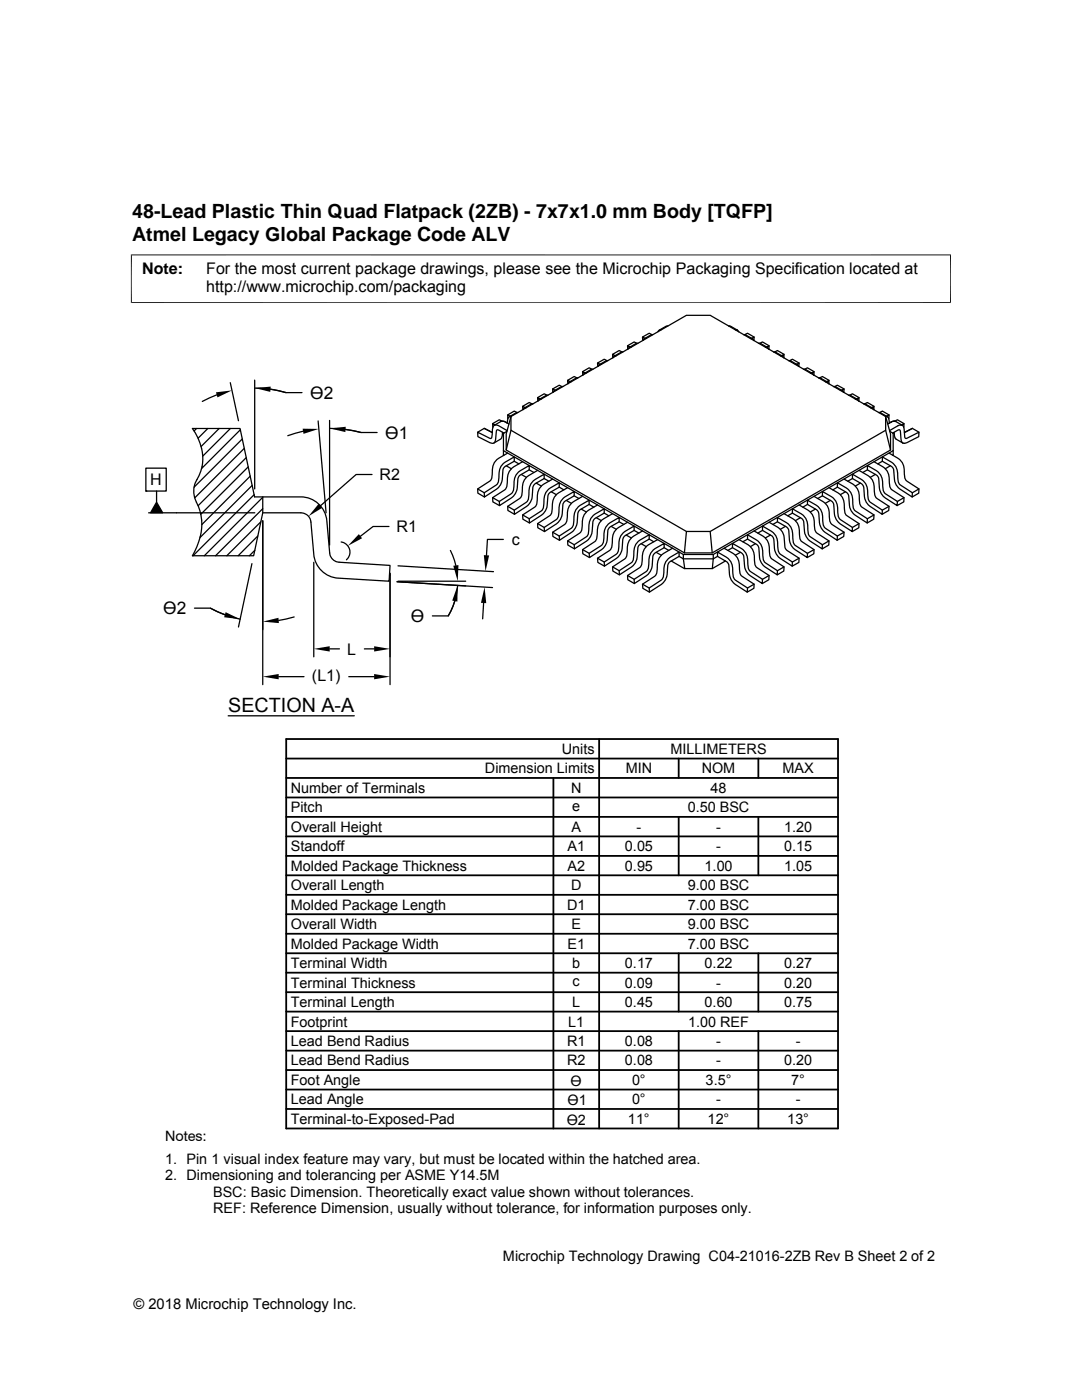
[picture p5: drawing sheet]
<svg xmlns="http://www.w3.org/2000/svg" width="216mm" height="279mm" viewBox="0 0 216 279" stroke-linecap="round" stroke-linejoin="round" font-family="sans-serif">
<g fill="none" stroke="#000" stroke-width=".25">
<path d="M43.2 78.8l-2.8 1.3M46 76.4l1.6 7.6M50.8 75.9v21.7M50.8 77.4l3.8 .4 2.5 .6M54 77.7l3.1 .7h3.2M107.8 79.6l-.5-.2v.7M108 79.6l-.4 .1-.3 .3M109.1 78.9l-.5-.3-1.3 .8M109.3 78.9h-.2l-1.5 .8M110.8 77.9l-.5-.3v.7M111 77.9l-.4 .1-.3 .3M112.1 77.2l-.5-.3-1.3 .7"/>
<path d="M112.3 77.2h-.4l-1.3 .8M113.7 76.2l-.4-.3v.7M114 76.2h-.4l-.3 .4M115.1 75.4l-.5-.3-1.3 .8M115.3 75.4l-.4 .1-1.3 .7M116.8 74.4l-.6-.2 .1 .7M117 74.4l-.4 .1-.3 .3M118.1 73.7l-.5-.3-1.4 .8M118.3 73.7l-.4 .1-1.3 .7M119.7 72.7l-.5-.2 .1 .6M120 72.7l-.4 .1-.3 .3M121.1 72l-.5-.3-1.4 .8"/>
<path d="M121.3 72h-.4l-1.3 .8M122.7 71l-.5-.3 .1 .7M123 71l-.4 .1-.3 .3M124.1 70.2l-.6-.2-1.3 .7M124.3 70.2l-.4 .1-1.3 .8M125.7 69.3l-.5-.3 .1 .7M126 69.3h-.4l-.3 .4M127.1 68.5l-.6-.3-1.3 .8M127.3 68.5l-.4 .1-1.3 .7M128.7 67.5l-.5-.2v.7M129 67.5l-.5 .1-.2 .3M130.1 66.8l-.6-.3-1.3 .8"/>
<path d="M130.3 66.8l-.4 .1-1.4 .7M132 65.8l-.4 .1-.3 .3M133.3 65.1h-.4l-1.3 .8M145.4 65.1h.4l1.4 .8M146.7 65.8l.5 .1M147.2 65.9l.2 .3M148.4 66.8h.3l1.4 .8M148.6 66.8l.6-.3 1.3 .8M149.7 67.5l.4 .1M150 67.5l.5-.2-.1 .7M150.1 67.6l.3 .3M151.4 68.5l.4 .1 1.3 .7"/>
<path d="M151.6 68.5l.5-.3 1.4 .8M152.7 69.3h.4M153 69.3l.5-.3-.1 .7M153.1 69.3l.3 .3M153.4 69.6v.1M154.4 70.2l.4 .1 1.3 .8M154.6 70.2l.5-.2 1.3 .7M155.7 71l.4 .1M156 71l.4-.3v.7M156.1 71.1l.3 .3M157.4 72h.4l1.3 .8M157.6 72l.5-.3 1.3 .8"/>
<path d="M158.7 72.7l.4 .1M158.9 72.7l.5-.2v.6M159.1 72.8l.3 .3M160.4 73.7l.4 .1 1.3 .7M160.6 73.7l.5-.3 1.3 .8M161.7 74.4l.4 .1M161.9 74.4l.5-.2v.7M162.1 74.5l.3 .3M163.4 75.4l.4 .1 1.3 .7M163.6 75.4l.5-.3 1.3 .8M164.7 76.2h.4M164.9 76.2l.5-.3v.7"/>
<path d="M165.1 76.2l.3 .4M166.3 77.2h.5l1.3 .8M166.6 77.2l.5-.3 1.3 .7M167.7 77.9l.4 .1M167.9 77.9l.5-.3-.1 .7-.2-.3M169.3 78.9h.3l1.5 .8M169.5 78.9l.6-.3 1.3 .8M170.6 79.6l.5 .1M170.9 79.6l.5-.2v.7M171.1 79.7l.2 .3M29.1 93.4h4.1v4.6h-4.1zM29.1 98h.1"/>
<path d="M31.2 98v2.2M39.2 85.5l-.5 .5M41.5 85.5l-2 2M43.7 85.5l-3.6 3.6M46 85.5l-5.5 5.5M48 85.8l-7.8 7.7M48.3 87.6l-9.6 9.6M48.7 89.5l-9.8 9.9M49.1 91.3l-9.6 9.6M49.5 93.2l-9.4 9.4M49.9 95l-9.6 9.7M50.3 96.9l-10.4 10.4"/>
<path d="M50.7 98.7l-12.2 12.2M52.4 99.2v3.1l-1.8 8.6h-12.2a10.9 10.9 0 0 0 .5-11.3 5 5 0 0 1 .8-4.7 9.2 9.2 0 0 0-1.3-9.4h9.5l2.9 13.7h9.2a5.2 5.2 0 0 1 5.2 4.7l.6 6.5a2.02 2.02 0 0 0 1.9 1.8l10.1 .6-.2 3.2-10.1-.6a5.2 5.2 0 0 1-4.9-4.8l-.6-6.4a1.99 1.99 0 0 0-2-1.9h-7.6M52.4 99.3l-11.6 11.6M60.5 86.1l-3.1 .9M63.5 84l1.6 18.3M65.8 83.9v24.9M65.8 85.5a25.1 25.1 0 0 1 6.3 .8h3.1M68.9 85.7l3.2 .6M74.2 94.7h-3.1l-7.2 6.2M95.3 97.6l1.3 .7M95.3 86.3l1.3-.8 1.6 .8M98.3 99.3l1.3 .8"/>
<path d="M98.8 84.8l-.5-.3v.8M99.9 84.1h.2a1.95 1.95 0 0 1 1.5 .5M99.9 84.1l-1.3 .8M100.2 84.1l-.6-.3-1.3 .7M100.2 92.8l.6-.6 1.8-1v.9l-1.8 1-.4 .6a5.1 5.1 0 0 1-1 3.6l-2.7 1.9-.1-.9 2.4-1.5a2.5 2.5 0 0 0 .6-2.1l.2-1.3zM100.3 86.3a1.37 1.37 0 0 1-.4 1.4l-1.3 .7M100.3 86.4l.2 .1M100.5 89.9v.9M100.5 90.8v.1M101 93l1 .6M101.1 86.1l-.6 .4v3.4l35.9 20.8h5.9l35.9-20.8v-3.4l-.7-.4M101.2 85.9l-1.7-.9-.6-.2a1.24 1.24 0 0 0-.7 1.5l-.1 1-.1 .2-2.7-1.2 .1 .8 2.3 1.2 .7 .2a.74 .74 0 0 0 .5-.8l.3-1.9h.3l1 .6"/>
<path d="M101.3 90.4l-1.8 1.1a4.1 4.1 0 0 0-1.3 3.7l-.2 .5-.3 .3-2.4 1.6 .1 .8 1.3 .8M101.8 83.1l-.5-.3v.8M102 85.9l-1 3.9M102 83.1l35-20.2h4.7l35 20.2v2.8l-35 20.2h-4.7l-35-20.2zM102 83.1l-1 3.5v3.2l35.6 20.5h5.5l35.6-20.5v-3.2l-1-3.5M102 83.1h-.2a.74 .74 0 0 0-.5 .7l-.1 .6-.6-.3h-.7M102.6 92.1l.9 .5M103.1 82.3l-.5-.3-1.3 .8M103.2 94.5l.6-.6 1.8-1v.9l-2 1.1-.2 .5a5.3 5.3 0 0 1-1 3.7l-2.7 1.8-.1-.8 2.4-1.6a2.67 2.67 0 0 0 .6-2.1l.2-1.3zM103.4 82.3l-.4 .1-1.4 .8M104 94.7l1 .6M104.3 92.1l-1.8 1.1a4 4 0 0 0-1.3 3.7l-.5 .9-2.4 1.5v.9l1.4 .7"/>
<path d="M104.8 81.3l-.5-.2v.7M105 81.4h-.4l-.2 .3M105.6 93.8l.9 .5M106.2 80.6l-.6-.3-1.3 .8M106.2 96.2l.6-.5 1.8-1.1v.9l-1.8 1-.4 .6a5.4 5.4 0 0 1-1 3.7l-2.7 1.8-.1-.8 2.4-1.6a2.46 2.46 0 0 0 .5-2l.3-1.3zM106.4 80.6l-.5 .1-1.3 .7M107 96.4l1 .6M107.3 93.9l-1.8 1a4 4 0 0 0-1.3 3.7l-.2 .5-.3 .4-2.4 1.5v.9l1.4 .7M108.6 95.5l.9 .5M109.2 98l.6-.6 1.8-1v.8l-1.8 1.1-.5 .6a5.4 5.4 0 0 1-.9 3.6l-2.8 1.9v-.9l2.4-1.5a2.47 2.47 0 0 0 .5-2.1l.3-1.3zM110 98.1l1 .6M110.3 95.6l-1.8 1a4.1 4.1 0 0 0-1.3 3.8l-.2 .4-.3 .4-2.4 1.6v.8l1.3 .8"/>
<path d="M111.6 97.2l.9 .6M112.2 99.7l.6-.6 1.8-1v.9l-2 1.1-.3 .5a5.1 5.1 0 0 1-.9 3.6l-2.8 1.9v-.8l2.4-1.6a2.56 2.56 0 0 0 .5-2.1l.3-1.3zM113 99.9l1 .6M113.3 97.3l-1.8 1.1a4.2 4.2 0 0 0-1.4 3.7l-.1 .5-.3 .3-2.4 1.6v.8l1.3 .8M114.6 99l.9 .5M116.2 99.1l-1.7 1a3 3 0 0 0-1.3 3.1l-.2 1-.3 .5-2.4 1.5v.9l1.3 .7M161.1 99.8l1.8 1a4 4 0 0 1 1.3 3.7l.5 .9 2.4 1.6-.1 .8-2.3-1.5a2.83 2.83 0 0 1-1.2-2l-.3-2.2-.3-.4-1.8-1zM162.4 99.1l1.8 1a2.98 2.98 0 0 1 1.3 3.1l.2 1 .3 .5 2.4 1.5v.9l-1.4 .7M164.1 99l-.9 .5M164.1 98.1l1.8 1a4 4 0 0 1 1.3 3.7l.2 .5 .3 .4 2.4 1.6v.8l-2.5-1.6a2.82 2.82 0 0 1-1.1-1.9l-.3-2.2-.3-.4-1.8-1zM165.4 97.3l1.8 1.1a4.2 4.2 0 0 1 1.3 3.7l.2 .5 .3 .3 2.4 1.6v.8l-1.3 .8M165.7 99.9l-1 .6"/>
<path d="M167.1 97.2l-.9 .6M167.1 96.4l1.8 1a4.1 4.1 0 0 1 1.3 3.7l.2 .5 .3 .4 2.4 1.5-.1 .9-2.4-1.6a2.71 2.71 0 0 1-1.1-1.9l-.3-2.3-.3-.3-1.8-1.1zM168.4 95.6l1.8 1a4 4 0 0 1 1.3 3.7l.2 .5 .3 .4 2.4 1.6-.1 .8-1.3 .8M168.7 98.1l-1 .6M170.1 95.5l-.9 .5M170.1 94.6l1.8 1.1a4 4 0 0 1 1.3 3.7l.2 .5 .3 .3 2.4 1.6-.1 .8-2.4-1.5a2.72 2.72 0 0 1-1.1-2l-.3-2.2-.3-.4-1.8-1zM171.4 93.9l1.8 1a3 3 0 0 1 1.3 3.1l.2 1.1 .3 .4 2.4 1.5-.1 .9-1.3 .7M171.7 96.4l-1 .6M172.3 80.6l.4 .1 1.4 .7M172.5 80.6l.6-.3 1.3 .8M173.1 93.8l-1 .5M173.1 92.9l1.8 1a4 4 0 0 1 1.3 3.7l.5 .9 2.4 1.6-.1 .8-2.4-1.5a2.83 2.83 0 0 1-1.1-2l-.3-2.2-.3-.4-1.8-1z"/>
<path d="M173.7 81.4h.4M173.9 81.3l.5-.2-.1 .6-.2-.3M174.4 92.1l1.8 1.1a3.1 3.1 0 0 1 1.3 3.1l.2 1.1 .3 .4 2.4 1.5-.1 .9-1.3 .7M174.7 94.7l-1 .6M175.3 82.3l.4 .1 1.4 .8M175.5 82.3l.6-.3 1.3 .8M176.1 92.1l-.9 .5M176.1 91.2l1.8 1a4 4 0 0 1 1.3 3.7l.1 .5 .4 .4 2.4 1.5-.1 .9-2.4-1.6a2.6 2.6 0 0 1-1.1-1.9l-.3-2.3-.3-.3-1.8-1zM176.6 83.1l.5 .1M176.7 85.9l1 3.9M176.9 83.1l.5-.3v.8M177.1 83.2a1.22 1.22 0 0 1 .4 1.2l.4-.2"/>
<path d="M177.4 90.4l1.8 1.1a3.1 3.1 0 0 1 1.3 3.1l.1 1.1 .4 .3 2.4 1.6-.1 .8-1.3 .8M177.7 93l-1.1 .6M177.9 84.2l-.8 .4M177.9 84.2l.7-.1 1.4 .8M178.1 86.4l1.1-.6h.3l.2 .3 .1 1.6 .1 .4 .2 .3M178.2 89.9l-.1 .9M178.2 90.8v.1M178.4 86.3a1.37 1.37 0 0 0 .4 1.4l1.3 .7M178.4 86.4l-.2 .1M178.5 84.1l.6-.3 1.3 .7M179.9 84.8l.5-.3-.1 .8M180 84.9l-.8 .1-1.7 .9"/>
<path d="M180 84.9l.3 .3 .1 .4 .1 1.6 .2 .3h.3l2.4-1.2-.1 .8-2.3 1.2-.9 .1M180.4 99.3l-1.3 .8M183.4 86.3l-1.3-.8-1.6 .8M183.4 97.6l-1.3 .7M29.7 102.3h21.1M31.2 100.2l1.3 2.1h-2.5zM50.3 112.5l-2.7 12.6M50.8 109.8l-1 1.1M51.4 107l-3.9 3.9M52 104.1l-6.7 6.8M52.4 101.5l-9.4 9.4M52.4 103.9v32.7"/>
<path d="M62.6 112.2v18.9M68.1 108.2a2.04 2.04 0 0 1 1.6 1.4 2.04 2.04 0 0 1-.6 2.1M77.6 105.1h-3.2l-2.5 1.9M77.8 114.4v22.2M79.2 116.1l19.1 1.2M79.4 116h13.5M79.4 112.9l19.1 1.2M89.9 109.9l1.1 2.9M90.7 120l-1.2 2.9M91.3 116.8a13.8 13.8 0 0 1-1.8 6.1h-3.2M100.4 107.7h-3.1l-.2 3.1M101.3 101l1.3 .8"/>
<path d="M104.3 102.8l1.3 .7M107.3 104.5l1.3 .8M110.3 106.2l1.3 .8M113.3 108l1.3 .7M115.1 101.4l.7-.6 1.8-1v.9l-1.8 1-.5 .6a5.4 5.4 0 0 1-.9 3.7l-2.8 1.8v-.8l2.4-1.6a2.55 2.55 0 0 0 .5-2l.3-1.3zM116 101.6l1 .6M116.2 109.7l1.4 .7M117.6 100.7l.9 .5M118.1 103.2l.7-.6 1.8-1.1v.9l-1.8 1-.5 .7a5.4 5.4 0 0 1-.9 3.6l-2.8 1.8v-.8l2.4-1.6a2.26 2.26 0 0 0 .5-2l.2-1.3zM119 103.3l1 .6M119.2 100.8l-1.7 1a4.1 4.1 0 0 0-1.4 3.7l-.1 .5-.3 .4-2.4 1.5v.9l1.3 .7M119.2 111.4l1.4 .8"/>
<path d="M120.6 102.4l.9 .5M121.1 104.9l.7-.6 1.7-1v.8l-1.7 1.1-.5 .6a5.1 5.1 0 0 1-.9 3.6l-2.8 1.9v-.9l2.4-1.5a2.55 2.55 0 0 0 .5-2.1l.2-1.3zM122 105.1l1 .5M122.2 102.5l-1.8 1a3.1 3.1 0 0 0-1.2 3.2l-.2 1.1-.4 .3-2.4 1.6 .1 .8 1.3 .8M122.2 113.1l1.3 .8M123.5 104.1l1 .6M124.1 106.6l.7-.6 1.7-1v.9l-1.7 1-.5 .6a5.3 5.3 0 0 1-.9 3.6l-2.8 1.9v-.8l2.4-1.6a2.58 2.58 0 0 0 .5-2.1l.2-1.3zM124.9 106.8l1.1 .6M125.2 104.2l-1.8 1.1a3.1 3.1 0 0 0-1.2 3l-.2 1.1-.4 .5-2.4 1.5 .1 .8 1.3 .8M125.2 114.9l1.3 .7M126.5 105.9l1 .5M127.1 108.3l.6-.5 1.8-1.1v.9l-1.8 1-.4 .6a5.4 5.4 0 0 1-.9 3.7l-2.8 1.8-.1-.8 2.4-1.6a2.36 2.36 0 0 0 .6-2l.2-1.3z"/>
<path d="M127.9 108.5l1 .6M128.2 106l-1.8 1a4 4 0 0 0-1.3 3.7l-.1 .5-.4 .4-2.4 1.5 .1 .9 1.3 .7M128.2 116.6l1.3 .7M129.5 107.6l1 .5M130.1 110.1l.6-.6 1.8-1v.8l-1.8 1-.4 .7a5.1 5.1 0 0 1-1 3.6l-2.7 1.9-.1-.9 2.4-1.5a2.67 2.67 0 0 0 .6-2.1l.2-1.3zM130.9 110.2l1.1 .6M131.2 107.7l-1.8 1a4.1 4.1 0 0 0-1.3 3.7l-.2 .5-.3 .4-2.4 1.6 .1 .8 1.3 .8M132.5 109.3l1 .6M133.1 111.8l.6-.6 1.8-1v.8l-2 1.2-.2 .5a5.2 5.2 0 0 1-1 3.6l-2.7 1.9-.1-.9 2.4-1.5a2.52 2.52 0 0 0 .6-2.1l.2-1.3zM133.9 112l2.7 1.5M134.2 109.4l-1.8 1a3.1 3.1 0 0 0-1.3 3.2l-.2 1-.3 .4-2.4 1.6 .1 .8 1.3 .8M135.5 111l.9 .5"/>
<path d="M136.4 110.7v.8M136.4 111.5l.2 2h5.5l2.7-1.5M137 106.1l-.4 4.2M141.7 106.1l.4 4.2M142.3 110.7l-.2 2.8M143.2 111l-.9 .5h-5.9M143.2 110.2l1.7 1a3.1 3.1 0 0 1 1.3 3.1l.2 1.1 .3 .4 2.5 1.5-.1 .9-2.4-1.6a2.83 2.83 0 0 1-1.1-1.9l-.2-2-.3-.5-1.9-1.2zM144.5 109.4l1.8 1a4.2 4.2 0 0 1 1.3 3.8l.2 .5 .3 .3 2.4 1.6-.1 .8-1.3 .8M146.2 109.3l-1 .6M146.2 108.5l1.8 1a4.1 4.1 0 0 1 1.3 3.7l.1 .5 .4 .4 2.3 1.5v.9l-2.4-1.6a2.71 2.71 0 0 1-1.1-1.9l-.3-2.3-.3-.4-1.8-1zM147.5 107.7l1.8 1a4.1 4.1 0 0 1 1.3 3.8l.1 .4 .4 .4 2.4 1.6-.1 .8-1.3 .8M147.7 110.2l-1 .6"/>
<path d="M149.2 107.6l-1 .5M149.2 106.7l1.7 1.1a3.1 3.1 0 0 1 1.3 3.1l.2 1.1 .3 .3 2.4 1.6v.8l-2.4-1.5a2.79 2.79 0 0 1-1.1-2l-.3-2.2-2.1-1.4zM150.5 116.6l-1.3 .7M150.5 106l1.8 1a4 4 0 0 1 1.3 3.7l.1 .5 .4 .4 2.3 1.5v.9l-1.3 .7M150.7 108.5l-1 .6M152.1 105.9l-.9 .5M152.1 105l1.8 1a3.1 3.1 0 0 1 1.3 3.1l.2 1.1 .3 .4 2.4 1.6v.8l-2.4-1.6a2.83 2.83 0 0 1-1.2-1.9l-.2-2.2-.4-.4-1.8-1zM153.5 114.9l-1.4 .7M153.5 104.2a3.9 3.9 0 0 1 3 3.1l.2 2.2 .3 .4 2.4 1.5v.8l-1.3 .8M153.7 106.8l-1 .6M155.1 104.1l-.9 .6M155.1 103.3l1.8 1a3.1 3.1 0 0 1 1.3 3.2l.2 1 .3 .4 2.4 1.5v.9l-2.4-1.6a2.72 2.72 0 0 1-1.2-1.9l-.2-2.3-.4-.3-1.8-1.1z"/>
<path d="M156.4 113.1l-1.3 .8M156.4 102.5l1.8 1a4.1 4.1 0 0 1 1.4 3.8l.1 .5 .3 .3 2.4 1.6v.8l-1.3 .8M156.7 105.1l-1 .5M158.1 102.4l-.9 .5M158.1 101.5l1.8 1.1a4.1 4.1 0 0 1 1.3 3.7l.2 .5 .3 .3 2.4 1.6v.8l-2.5-1.5a2.91 2.91 0 0 1-1.1-1.9l-.2-2.3-.4-.4-1.8-1zM159.4 111.4l-1.3 .8M159.4 100.8l1.8 1a4 4 0 0 1 1.4 3.7l.1 .5 .3 .4 2.4 1.5v.9l-1.3 .7M159.7 103.3l-1 .6M161.1 100.7l-.9 .5M162.4 109.7l-1.3 .7M162.7 101.6l-1 .6M165.4 107.9l-1.3 .8"/>
<path d="M168.4 106.2l-1.3 .8M171.4 104.5l-1.3 .8M174.4 102.8l-1.3 .7M177.4 101l-1.3 .8M38.8 121.4h3.2l2.9 1.3M42 121.4l2.3 1 3.6 1.2M55.6 135h5.1M58.7 123.1l-3.1 .7M65.8 129.5h1.9M69.6 135h5.1M72.7 129.5h2M96.5 120.3l-.2 3.2"/>
<path d="M45.5 142.9h25.2"/>
</g>
<path d="M26.1 50.9h163.7M26.2 50.8v9.7M189.7 50.8v9.7M26.1 60.4h163.7" fill="none" stroke="#000" stroke-width=".2"/>
<g fill="none" stroke="#000" stroke-width=".36">
<path d="M57.1 159.2h110.1M57.1 155.3h110.1M57.1 151.4h110.1M57.1 147.5h110.1v77.7h-110.1zM110.4 155.3v69.9M119.5 147.5v77.7M135.4 151.4v3.9M151.3 151.4v3.9M57.1 166.9h110.1M57.1 163h110.1M57.1 178.6h110.1M57.1 174.7h110.1"/>
<path d="M57.1 170.8h110.1M135.4 163v11.7M151.3 163v11.7M57.1 194.1h110.1M57.1 186.4h110.1M57.1 182.5h110.1M57.1 190.2h110.1M57.1 198h110.1M135.4 190.2v11.7M151.3 190.2v11.7M57.1 201.9h110.1M57.1 213.6h110.1"/>
<path d="M57.1 205.8h110.1M57.1 209.7h110.1M57.1 217.4h110.1M135.4 205.8v19.4M151.3 205.8v19.4M57.1 221.3h110.1"/>
</g>
<g fill="#000">
<path d="M43.1 78.3l3.2-.4-2.9 1.4zM50.8 77.4l3.2-.2-.1 1zM60.4 85.6h3.2l-3 1zM65.8 85.5l3.2-.3-.1 1zM31.2 100.2l1.3 2.1h-2.5zM63.6 100.5l.7 .8-2.7 1.7zM71.6 106.6l.6 .8-2.8 1.5zM91.3 116.8v3.3l-1.1-.2zM90.4 112.9l1.1-.1-.2 3.2zM96.5 110.8h1.1l-.7 3.2zM45 122.2l2.9 1.4-3.2-.4zM52.4 135l3.2-.5v1.1z"/>
<path d="M52.4 124.1l3.2-.8v1.1zM62.6 129.5l3.2-.5v1zM74.7 134.5l3.1 .5-3.1 .6zM74.7 129l3.1 .5-3.1 .5zM96.7 117.2l.3 3.2-1-.1z"/>
</g>
<g font-size="3.9">
<text x="26.4" y="43.5">48-Lead Plastic Thin Quad Flatpack (2ZB) - 7x7x1.0 mm Body [TQFP]</text>
<text x="26.4" y="48">Atmel Legacy Global Package Code ALV</text>
<text x="45.5" y="142">SECTION A-A</text>
</g>
<g font-size="3.5">
<text x="61.9" y="79.6">ϴ2</text>
<text x="76.9" y="87.5">ϴ1</text>
<text x="32.6" y="122.6">ϴ2</text>
<text x="82" y="124.1">ϴ</text>
</g>
<g font-size="3.2">
<text x="28.4" y="54.6">Note:</text>
<text x="41.1" y="58.3">http://www.microchip.com/packaging</text>
<text x="41.1" y="54.6">For the most current package drawings, please see the Microchip Packaging Specification located at</text>
<text x="75.8" y="95.8">R2</text>
<text x="30" y="96.9">H</text>
<text x="79.1" y="106.2">R1</text>
<text x="102.1" y="108.8">c</text>
<text x="69.3" y="130.6">L</text>
<text x="62.3" y="135.8">(L1)</text>
</g>
<g font-size="2.9">
<text x="96.8" y="154.3">Dimension Limits</text>
<text x="112.1" y="150.5">Units</text>
<text x="124.9" y="154.3">MIN</text>
<text x="133.8" y="150.5">MILLIMETERS</text>
<text x="140" y="154.3">NOM</text>
<text x="156.1" y="154.3">MAX</text>
<text x="58" y="158.2">Number of Terminals</text>
<text x="113.9" y="158.2">N</text>
<text x="114.2" y="161.8">e</text>
<text x="141.8" y="158.2">48</text>
<text x="58" y="166">Overall Height</text>
<text x="58" y="162.1">Pitch</text>
<text x="114" y="166">A</text>
<text x="127" y="166">-</text>
<text x="137.2" y="162.1">0.50 BSC</text>
<text x="142.9" y="166">-</text>
<text x="156.5" y="166">1.20</text>
<text x="58" y="173.8">Molded Package Thickness</text>
<text x="58" y="169.9">Standoff</text>
<text x="113.2" y="169.9">A1</text>
<text x="113.2" y="173.8">A2</text>
<text x="124.7" y="173.8">0.95</text>
<text x="124.7" y="169.9">0.05</text>
<text x="140.6" y="173.8">1.00</text>
<text x="142.9" y="169.9">-</text>
<text x="156.5" y="173.8">1.05</text>
<text x="156.5" y="169.9">0.15</text>
<text x="58" y="177.7">Overall Length</text>
<text x="113.9" y="177.7">D</text>
<text x="137.2" y="177.7">9.00 BSC</text>
<text x="58" y="181.5">Molded Package Length</text>
<text x="58" y="185.4">Overall Width</text>
<text x="113.2" y="181.5">D1</text>
<text x="114" y="185.4">E</text>
<text x="137.2" y="185.4">9.00 BSC</text>
<text x="137.2" y="181.5">7.00 BSC</text>
<text x="58" y="189.3">Molded Package Width</text>
<text x="113.2" y="189.3">E1</text>
<text x="137.2" y="189.3">7.00 BSC</text>
<text x="58" y="193.2">Terminal Width</text>
<text x="58" y="197.1">Terminal Thickness</text>
<text x="114.2" y="193.2">b</text>
<text x="114.3" y="196.8">c</text>
<text x="124.7" y="193.2">0.17</text>
<text x="124.7" y="197.1">0.09</text>
<text x="140.6" y="193.2">0.22</text>
<text x="142.9" y="197.1">-</text>
<text x="156.5" y="197.1">0.20</text>
<text x="156.5" y="193.2">0.27</text>
<text x="58" y="201">Terminal Length</text>
<text x="114.2" y="201">L</text>
<text x="124.7" y="201">0.45</text>
<text x="140.6" y="201">0.60</text>
<text x="156.5" y="201">0.75</text>
<text x="58" y="208.7">Lead Bend Radius</text>
<text x="58" y="204.9">Footprint</text>
<text x="113.2" y="208.8">R1</text>
<text x="113.4" y="204.9">L1</text>
<text x="124.7" y="208.7">0.08</text>
<text x="137.3" y="204.9">1.00 REF</text>
<text x="142.9" y="208.7">-</text>
<text x="158.8" y="208.7">-</text>
<text x="58" y="212.6">Lead Bend Radius</text>
<text x="113.2" y="212.6">R2</text>
<text x="124.7" y="212.6">0.08</text>
<text x="142.9" y="212.6">-</text>
<text x="156.5" y="212.6">0.20</text>
<text x="58" y="216.5">Foot Angle</text>
<text x="58" y="220.4">Lead Angle</text>
<text x="113.3" y="220.6">ϴ1</text>
<text x="113.9" y="216.7">ϴ</text>
<text x="126.1" y="216.5">0°</text>
<text x="126.1" y="220.4">0°</text>
<text x="140.8" y="216.5">3.5°</text>
<text x="142.9" y="220.4">-</text>
<text x="157.9" y="216.5">7°</text>
<text x="158.8" y="220.4">-</text>
<text x="32.9" y="227.6">Notes:</text>
<text x="58" y="224.3">Terminal-to-Exposed-Pad</text>
<text x="113.1" y="224.5">ϴ2</text>
<text x="125.3" y="224.3">11°</text>
<text x="141.2" y="224.3">12°</text>
<text x="157.1" y="224.3">13°</text>
<text x="32.9" y="232.2">1. Pin 1 visual index feature may vary, but must be located within the hatched area.</text>
<text x="32.9" y="235.5">2. Dimensioning and tolerancing per ASME Y14.5M</text>
<text x="42.5" y="238.8">BSC: Basic Dimension. Theoretically exact value shown without tolerances.</text>
<text x="42.5" y="242.2">REF: Reference Dimension, usually without tolerance, for information purposes only.</text>
<text x="100.4" y="251.7">Microchip Technology Drawing C04-21016-2ZB Rev B Sheet 2 of 2</text>
<text x="26.6" y="261.3">© 2018 Microchip Technology Inc.</text>
</g>
</svg>
